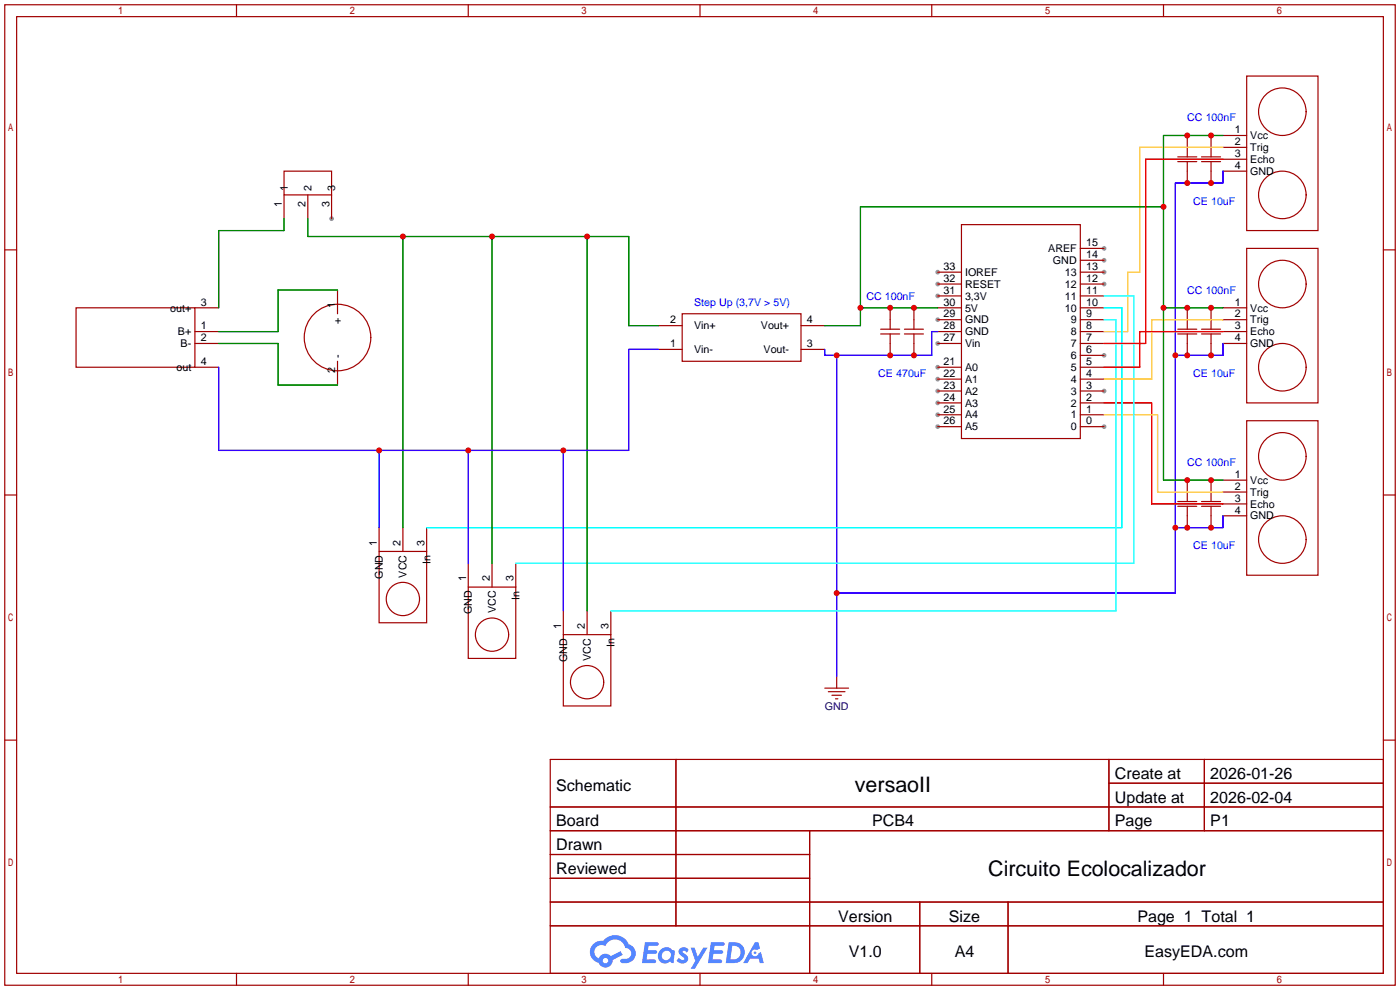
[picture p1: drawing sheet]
<svg xmlns="http://www.w3.org/2000/svg" width="299mm" height="212mm" viewBox="0 0 299 212" stroke-linecap="round" stroke-linejoin="round" font-family="sans-serif">
<g fill="#999">
<circle cx="236" cy="83.6" r=".51"/>
<circle cx="236" cy="75.9" r=".51"/>
<circle cx="236" cy="60.7" r=".51"/>
<circle cx="236" cy="58.2" r=".51"/>
<circle cx="236" cy="55.6" r=".51"/>
<circle cx="236" cy="53.1" r=".51"/>
<circle cx="236" cy="91.2" r=".51"/>
<circle cx="200.4" cy="78.5" r=".51"/>
<circle cx="200.4" cy="81" r=".51"/>
<circle cx="200.4" cy="83.6" r=".51"/>
<circle cx="200.4" cy="86.1" r=".51"/>
<circle cx="200.4" cy="88.6" r=".51"/>
<circle cx="200.4" cy="91.2" r=".51"/>
<circle cx="200.4" cy="73.4" r=".51"/>
<circle cx="200.4" cy="68.3" r=".51"/>
<circle cx="200.4" cy="63.2" r=".51"/>
<circle cx="200.4" cy="60.7" r=".51"/>
<circle cx="200.4" cy="58.2" r=".51"/>
<circle cx="70.9" cy="46.7" r=".51"/>
</g>
<g fill="none" stroke="#a10000" stroke-width=".25">
<path d="M1 1h297.2v209.6h-297.2zM3.6 3.6h292.1v204.4h-292.1zM50.5 1v2.6M100.1 1v2.6M149.6 1v2.6M199.1 1v2.6M248.7 1v2.6M1 53.4h2.6M295.7 53.4h2.5M1 105.8h2.6M295.7 105.8h2.5M1 158.2h2.6"/>
<path d="M295.7 158.2h2.5M117.6 162.3h178.1v45.7h-178.1zM117.6 172.5h178.1M117.6 177.5h178.1M144.5 162.3v35.6M173 177.5v30.5M237 162.3v15.2M237 167.4h58.7M257.4 162.3v15.2M117.6 182.6h55.4M117.6 192.8h178.1M117.6 187.7h55.4"/>
<path d="M117.6 197.9h178.1M196.6 192.8v15.2M215.4 192.8v15.2M50.5 208v2.6M100.1 208v2.6M149.6 208v2.6M199.1 208v2.6M248.7 208v2.6"/>
</g>
<g fill="#5487ff">
<path d="M145.3 202.7a1.3 1.3 0 0 1 1.9 .3l-.4 .6a.54 .54 0 0 0-.9-.2l.1 .2a1.34 1.34 0 0 1 .9 1.8 1.47 1.47 0 0 1-2.3-.1l.5-.6 .8 .5a.31 .31 0 0 0 .4-.3 .31 .31 0 0 0-.3-.4 1.12 1.12 0 0 1-.7-1.8z"/>
<path d="M147.6 202.5h.9l.6 2 1.2-2h.9l-2.7 4.6h-.9l1-1.7z"/>
<path d="M137.8 201.4h1.7a1.31 1.31 0 0 1 1.2 .2 .4 .4 0 0 1-.3 .5l-1.8 .1-.1 .9h1.6a.4 .4 0 0 1 .4 .4 .4 .4 0 0 1-.5 .4h-1.6l-.2 1.2h1.4a.46 .46 0 0 1 .5 0 .46 .46 0 0 1 .1 .5l-.4 .2h-2.6z"/>
<path d="M151.9 201.4h1.7a1.32 1.32 0 0 1 1.2 .2 .39 .39 0 0 1-.3 .5l-1.8 .1-.1 .9h1.6a.4 .4 0 0 1 .4 .4 .4 .4 0 0 1-.4 .4h-1.7l-.2 1.2h1.4a.46 .46 0 0 1 .5 0 .46 .46 0 0 1 .1 .5l-.4 .2h-2.6z"/>
<path d="M161.3 201.4h.8l.3 1.3-.6 .4a.75 .75 0 0 0-1.1 .3 .75 .75 0 0 0 .5 1 .75 .75 0 0 0 .9-.7l.5-.2 .6 2.3h-.8l-.3-.9h-1.8l-.5 .9h-1z"/>
<path d="M155.7 201.4l-.6 4.4h1.5a2.27 2.27 0 0 0 2.6-2.2 2.27 2.27 0 0 0-2.7-2.2zM156.5 202.1a1.5 1.5 0 0 1 1.8 1.6 1.5 1.5 0 0 1-1.9 1.4h-.3z"/>
<path d="M141.2 203a1.6 1.6 0 0 0-.3 2.3 1.6 1.6 0 0 0 2.3 .2l.7 .3 .3-2.4-.1-.3-.5-.1a1.58 1.58 0 0 0-2.4 0zM141.8 203.5a.98 .98 0 0 1 1.6 .4 .98 .98 0 0 1-1.1 1.3 .94 .94 0 0 1-.9-.7 .94 .94 0 0 1 .4-1z"/>
<path d="M126.8 201.8a2.37 2.37 0 0 0 1.1 4 1.54 1.54 0 0 0 1.8 1 1.54 1.54 0 0 0 1.2-1.6l2.2-1.1-.5-.8-2 1a1.57 1.57 0 0 0-2.7 .5 1.5 1.5 0 0 1-.7-2.1 1.5 1.5 0 0 1 2.2-.5 2.23 2.23 0 0 1 2.3-1.4 2.23 2.23 0 0 1 2 1.8 1.16 1.16 0 0 1 1.2 1.1 1.16 1.16 0 0 1-1.1 1.2h-.7a.47 .47 0 0 0-.5 .4 .47 .47 0 0 0 .4 .5 2.17 2.17 0 0 0 2.5-.9 2.17 2.17 0 0 0-.3-2.7l-.8-.4a3.2 3.2 0 0 0-5.5-.7l-1.1 .1zM128.8 205.3a.6 .6 0 0 1 1.2 0 .6 .6 0 0 1-1.2 0z"/>
<circle cx="161.4" cy="203.6" r=".28"/>
</g>
<g fill="none" stroke="#a10000" stroke-width=".25">
<path d="M266.4 16.3h15.3v33h-15.3zM60.7 36.6h10.2v5.1h-10.2zM251.7 33.5h4.1M251.7 34.5h4.1M253.7 29v4.5M253.7 34.5v4.6M256.8 33.5h4.1M256.8 34.5h4.1M258.8 29v4.5M258.8 34.5v4.6M261.4 29h5M261.4 31.5h5"/>
<path d="M261.4 34h5M261.4 36.6h5M60.7 41.7v5M65.8 41.7v5M70.9 41.7v5M200.4 58.2h5.1M205.5 48h25.4v45.7h-25.4zM230.9 58.2h5.1M230.9 55.6h5.1M230.9 53.1h5.1M266.4 53.1h15.3v33h-15.3zM16.3 65.8h25.4v12.7h-25.4z"/>
<path d="M41.7 70.9h5M41.7 73.4h5M41.7 65.8h5M41.7 78.5h5M72.1 62v5.1M72.1 77.2v5.1M140.7 74.7h5.1M140.7 69.6h5.1M145.8 67.1h25.4v10.1h-25.4zM171.2 74.7h5.1M171.2 69.6h5.1M188.2 70.4h4.1"/>
<path d="M188.2 71.4h4.1M190.2 65.8v4.6M190.2 71.4v4.5M193.3 70.4h4.1M193.3 71.4h4.1M195.3 65.8v4.6M195.3 71.4v4.5M200.4 70.9h5.1M200.4 73.4h5.1M200.4 65.8h5.1M200.4 78.5h5.1M200.4 68.3h5.1"/>
<path d="M200.4 63.2h5.1M200.4 60.7h5.1M230.9 70.9h5.1M230.9 73.4h5.1M230.9 65.8h5.1M230.9 78.5h5.1M230.9 75.9h5.1M230.9 68.3h5.1M230.9 63.2h5.1M230.9 60.7h5.1M251.7 70.4h4.1M251.7 71.4h4.1"/>
<path d="M253.7 65.8v4.6M253.7 71.4v4.5M256.8 70.4h4.1M256.8 71.4h4.1M258.8 65.8v4.6M258.8 71.4v4.5M261.4 70.9h5M261.4 73.4h5M261.4 65.8h5M261.4 68.3h5M200.4 88.6h5.1M200.4 86.1h5.1"/>
<path d="M200.4 83.6h5.1M200.4 81h5.1M200.4 91.2h5.1M230.9 88.6h5.1M230.9 86.1h5.1M230.9 83.6h5.1M230.9 81h5.1M230.9 91.2h5.1M266.4 89.9h15.3v33h-15.3zM81 117.9h10.2v15.2h-10.2zM81 112.8v5.1M86.1 112.8v5.1"/>
<path d="M91.2 112.8v5.1M251.7 107.2h4.1M251.7 108.2h4.1M253.7 102.6v4.6M253.7 108.2v4.6M256.8 107.2h4.1M256.8 108.2h4.1M258.8 102.6v4.6M258.8 108.2v4.6M261.4 102.6h5M261.4 105.2h5M261.4 107.7h5"/>
<path d="M261.4 110.2h5M100.1 125.5h10.1v15.2h-10.1zM100.1 120.4v5.1M105.2 120.4v5.1M110.2 120.4v5.1M120.4 135.6h10.2v15.3h-10.2zM120.4 130.6v5M125.5 130.6v5M130.6 130.6v5M176.3 147.1h5.1M177 147.8h3.6M177.8 148.6h2"/>
<path d="M178.6 149.4h.5M178.8 144.5v2.6"/>
<circle cx="274.1" cy="23.9" r="5.1"/>
<circle cx="274.1" cy="41.7" r="5.1"/>
<circle cx="72.1" cy="72.1" r="7.1"/>
<circle cx="274.1" cy="78.5" r="5.1"/>
<circle cx="274.1" cy="60.7" r="5.1"/>
<circle cx="274.1" cy="97.5" r="5.1"/>
<circle cx="274.1" cy="115.3" r="5.1"/>
<circle cx="86.1" cy="128" r="3.6"/>
<circle cx="105.2" cy="135.6" r="3.6"/>
<circle cx="125.5" cy="145.8" r="3.6"/>
</g>
<path d="M261.4 36.6v2.5h-10.2v87.6h-72.4M140.7 74.7h-6.3v21.6h-87.7v-17.8M178.8 75.9v68.6M200.4 70.9h-1.3v5h-22.8v-1.2M261.4 73.4v2.5h-10.2M81 96.3v16.5M100.1 96.3v24.1M120.4 96.3v34.3M261.4 110.2v2.6h-10.2" fill="none" stroke="#30f" stroke-width=".25"/>
<path d="M261.4 34h-16.5v39.4h-8.9M261.4 70.9h-17.8v7.6h-7.6M236 86.1h10.1v21.6h15.3" fill="none" stroke="#f00" stroke-width=".25"/>
<path d="M261.4 31.5h-17.8v26.7h-2.6v12.7h-5M236 88.6h11.4v16.6h14" fill="none" stroke="#fc6" stroke-width=".25"/>
<path d="M236 65.8h3.8v47h-148.6" fill="none" stroke="#0ff" stroke-width=".25"/>
<path d="M236 68.3h2.5v62.3h-107.9M236 63.2h6.3v57.2h-132.1" fill="none" stroke="#3ff" stroke-width=".25"/>
<path d="M261.4 68.3h-15.3v12.7h-10.1" fill="none" stroke="#fc0" stroke-width=".25"/>
<path d="M261.4 29h-12.7v73.6h12.7M60.7 46.7v2.6h-14v16.5M65.8 46.7v3.8h68.6v19.1h6.3M86.1 50.5v62.3M105.2 50.5v69.9M125.5 50.5v80.1M248.7 44.2h-64.8v25.4h-7.6M46.7 73.4h12.7v8.9h12.7M72.1 62h-12.7v8.9h-12.7M183.9 65.8h16.5M248.7 65.8h12.7" fill="none" stroke="#008700" stroke-width=".25"/>
<g fill="#c00">
<circle cx="195.3" cy="75.9" r=".63"/>
<circle cx="190.2" cy="75.9" r=".63"/>
<circle cx="178.8" cy="75.9" r=".63"/>
<circle cx="178.8" cy="126.7" r=".63"/>
<circle cx="251.2" cy="112.8" r=".63"/>
<circle cx="253.7" cy="112.8" r=".63"/>
<circle cx="258.8" cy="112.8" r=".63"/>
<circle cx="251.2" cy="75.9" r=".63"/>
<circle cx="253.7" cy="75.9" r=".63"/>
<circle cx="258.8" cy="75.9" r=".63"/>
<circle cx="253.7" cy="39.1" r=".63"/>
<circle cx="258.8" cy="39.1" r=".63"/>
<circle cx="253.7" cy="65.8" r=".63"/>
<circle cx="248.7" cy="65.8" r=".63"/>
<circle cx="258.8" cy="65.8" r=".63"/>
<circle cx="248.7" cy="44.2" r=".63"/>
<circle cx="183.9" cy="65.8" r=".63"/>
<circle cx="190.2" cy="65.8" r=".63"/>
<circle cx="195.3" cy="65.8" r=".63"/>
<circle cx="253.7" cy="29" r=".63"/>
<circle cx="258.8" cy="29" r=".63"/>
<circle cx="253.7" cy="102.6" r=".63"/>
<circle cx="258.8" cy="102.6" r=".63"/>
<circle cx="125.5" cy="50.5" r=".63"/>
<circle cx="105.2" cy="50.5" r=".63"/>
<circle cx="86.1" cy="50.5" r=".63"/>
<circle cx="120.4" cy="96.3" r=".63"/>
<circle cx="100.1" cy="96.3" r=".63"/>
<circle cx="81" cy="96.3" r=".63"/>
</g>
<g font-size="4.6">
<text x="182.7" y="169.3">versaoII</text>
<text x="211.2" y="187.1">Circuito Ecolocalizador</text>
</g>
<g font-size="3.4">
<text x="238.3" y="166.5">Create at</text>
<text x="258.7" y="166.5">2026-01-26</text>
<text x="118.9" y="169">Schematic</text>
<text x="238.3" y="171.6">Update at</text>
<text x="258.7" y="171.6">2026-02-04</text>
<text x="118.9" y="176.6">Board</text>
<text x="186.4" y="176.6">PCB4</text>
<text x="238.3" y="176.6">Page</text>
<text x="258.7" y="176.6">P1</text>
<text x="118.9" y="181.7">Drawn</text>
<text x="118.9" y="186.8">Reviewed</text>
<text x="179.1" y="197">Version</text>
<text x="202.8" y="197">Size</text>
<text x="243.1" y="197">Page 1 Total 1</text>
<text x="181.4" y="204.6">V1.0</text>
<text x="204" y="204.6">A4</text>
<text x="244.6" y="204.6">EasyEDA.com</text>
</g>
<g font-size="2.3" fill="#00f">
<text x="253.7" y="25.9">CC 100nF</text>
<text x="255" y="43.7">CE 10uF</text>
<text x="148.3" y="65.3">Step Up (3,7V &gt; 5V)</text>
<text x="185.2" y="64">CC 100nF</text>
<text x="253.7" y="62.8">CC 100nF</text>
<text x="187.7" y="80.5">CE 470uF</text>
<text x="255" y="80.5">CE 10uF</text>
<text x="253.7" y="99.6">CC 100nF</text>
<text x="255" y="117.4">CE 10uF</text>
</g>
<g font-size="2.3">
<text x="263.9" y="28.5">1</text>
<text x="267.2" y="29.7">Vcc</text>
<text x="263.9" y="31">2</text>
<text x="263.9" y="33.6">3</text>
<text x="267.2" y="32.3">Trig</text>
<text x="267.2" y="34.8">Echo</text>
<text x="61.5" y="40.9" transform="rotate(-90 61.5 40.9)">1</text>
<text x="66.6" y="40.9" transform="rotate(-90 66.6 40.9)">2</text>
<text x="71.7" y="40.9" transform="rotate(-90 71.7 40.9)">3</text>
<text x="263.9" y="36.1">4</text>
<text x="267.2" y="37.4">GND</text>
<text x="60.2" y="44.2" transform="rotate(-90 60.2 44.2)">1</text>
<text x="65.3" y="44.2" transform="rotate(-90 65.3 44.2)">2</text>
<text x="70.4" y="44.2" transform="rotate(-90 70.4 44.2)">3</text>
<text x="224" y="53.9">AREF</text>
<text x="232.2" y="52.6">15</text>
<text x="201.7" y="57.7">33</text>
<text x="206.2" y="59">IOREF</text>
<text x="225" y="56.4">GND</text>
<text x="227.6" y="59">13</text>
<text x="232.2" y="57.7">13</text>
<text x="232.2" y="55.1">14</text>
<text x="42.9" y="65.3">3</text>
<text x="71.7" y="65.8" transform="rotate(-90 71.7 65.8)">1</text>
<text x="201.7" y="65.3">30</text>
<text x="201.7" y="62.8">31</text>
<text x="201.7" y="60.2">32</text>
<text x="206.2" y="64">3,3V</text>
<text x="206.2" y="61.5">RESET</text>
<text x="227.6" y="64">11</text>
<text x="227.6" y="61.5">12</text>
<text x="232.2" y="65.3">10</text>
<text x="232.2" y="62.8">11</text>
<text x="232.2" y="60.2">12</text>
<text x="263.9" y="65.3">1</text>
<text x="36.4" y="66.6">out+</text>
<text x="38" y="71.7">B+</text>
<text x="42.9" y="70.4">1</text>
<text x="72.9" y="69.2" transform="rotate(-90 72.9 69.2)">+</text>
<text x="143.3" y="69.1">2</text>
<text x="148.3" y="70.4">Vin+</text>
<text x="162.6" y="70.4">Vout+</text>
<text x="172.5" y="69.1">4</text>
<text x="201.7" y="70.4">28</text>
<text x="201.7" y="67.8">29</text>
<text x="206.2" y="71.7">GND</text>
<text x="206.2" y="69.1">GND</text>
<text x="206.2" y="66.6">5V</text>
<text x="227.6" y="66.6">10</text>
<text x="228.9" y="71.7">8</text>
<text x="228.9" y="69.1">9</text>
<text x="232.2" y="70.4">8</text>
<text x="232.2" y="67.8">9</text>
<text x="263.9" y="67.8">2</text>
<text x="263.9" y="70.4">3</text>
<text x="267.2" y="66.6">Vcc</text>
<text x="267.2" y="69.1">Trig</text>
<text x="267.2" y="71.7">Echo</text>
<text x="38.6" y="74.2">B-</text>
<text x="42.9" y="72.9">2</text>
<text x="72.9" y="76.5" transform="rotate(-90 72.9 76.5)">-</text>
<text x="143.3" y="74.2">1</text>
<text x="148.3" y="75.5">Vin-</text>
<text x="163.2" y="75.5">Vout-</text>
<text x="172.5" y="74.2">3</text>
<text x="201.7" y="72.9">27</text>
<text x="206.2" y="74.2">Vin</text>
<text x="228.9" y="76.7">6</text>
<text x="228.9" y="74.2">7</text>
<text x="232.2" y="75.5">6</text>
<text x="232.2" y="72.9">7</text>
<text x="263.9" y="72.9">4</text>
<text x="267.2" y="74.2">GND</text>
<text x="37.7" y="79.3">out</text>
<text x="42.9" y="78">4</text>
<text x="71.7" y="79.8" transform="rotate(-90 71.7 79.8)">2</text>
<text x="201.7" y="78">21</text>
<text x="201.7" y="80.5">22</text>
<text x="201.7" y="83.1">23</text>
<text x="206.2" y="79.3">A0</text>
<text x="206.2" y="81.8">A1</text>
<text x="228.9" y="81.8">4</text>
<text x="228.9" y="79.3">5</text>
<text x="232.2" y="83.1">3</text>
<text x="232.2" y="80.5">4</text>
<text x="232.2" y="78">5</text>
<text x="201.7" y="85.6">24</text>
<text x="201.7" y="88.2">25</text>
<text x="206.2" y="84.4">A2</text>
<text x="206.2" y="86.9">A3</text>
<text x="206.2" y="89.4">A4</text>
<text x="228.9" y="89.4">1</text>
<text x="228.9" y="86.9">2</text>
<text x="228.9" y="84.4">3</text>
<text x="232.2" y="88.2">1</text>
<text x="232.2" y="85.6">2</text>
<text x="201.7" y="90.7">26</text>
<text x="206.2" y="92">A5</text>
<text x="228.9" y="92">0</text>
<text x="232.2" y="90.7">0</text>
<text x="263.9" y="102.1">1</text>
<text x="263.9" y="104.7">2</text>
<text x="263.9" y="107.2">3</text>
<text x="267.2" y="103.4">Vcc</text>
<text x="267.2" y="105.9">Trig</text>
<text x="263.9" y="109.8">4</text>
<text x="267.2" y="108.5">Echo</text>
<text x="267.2" y="111">GND</text>
<text x="80.5" y="116.6" transform="rotate(-90 80.5 116.6)">1</text>
<text x="85.6" y="116.6" transform="rotate(-90 85.6 116.6)">2</text>
<text x="90.7" y="116.6" transform="rotate(-90 90.7 116.6)">3</text>
<text x="81.8" y="123.7" transform="rotate(-90 81.8 123.7)">GND</text>
<text x="86.9" y="123.4" transform="rotate(-90 86.9 123.4)">VCC</text>
<text x="92" y="120.5" transform="rotate(-90 92 120.5)">In</text>
<text x="99.6" y="124.2" transform="rotate(-90 99.6 124.2)">1</text>
<text x="104.7" y="124.2" transform="rotate(-90 104.7 124.2)">2</text>
<text x="109.8" y="124.2" transform="rotate(-90 109.8 124.2)">3</text>
<text x="100.9" y="131.3" transform="rotate(-90 100.9 131.3)">GND</text>
<text x="105.9" y="131.1" transform="rotate(-90 105.9 131.1)">VCC</text>
<text x="111" y="128.1" transform="rotate(-90 111 128.1)">In</text>
<text x="119.9" y="134.4" transform="rotate(-90 119.9 134.4)">1</text>
<text x="125" y="134.4" transform="rotate(-90 125 134.4)">2</text>
<text x="130.1" y="134.4" transform="rotate(-90 130.1 134.4)">3</text>
<text x="121.2" y="141.5" transform="rotate(-90 121.2 141.5)">GND</text>
<text x="126.3" y="141.2" transform="rotate(-90 126.3 141.2)">VCC</text>
<text x="131.3" y="138.3" transform="rotate(-90 131.3 138.3)">In</text>
</g>
<text font-size="2.3" fill="#000080" x="176.3" y="151.7">GND</text>
</svg>
